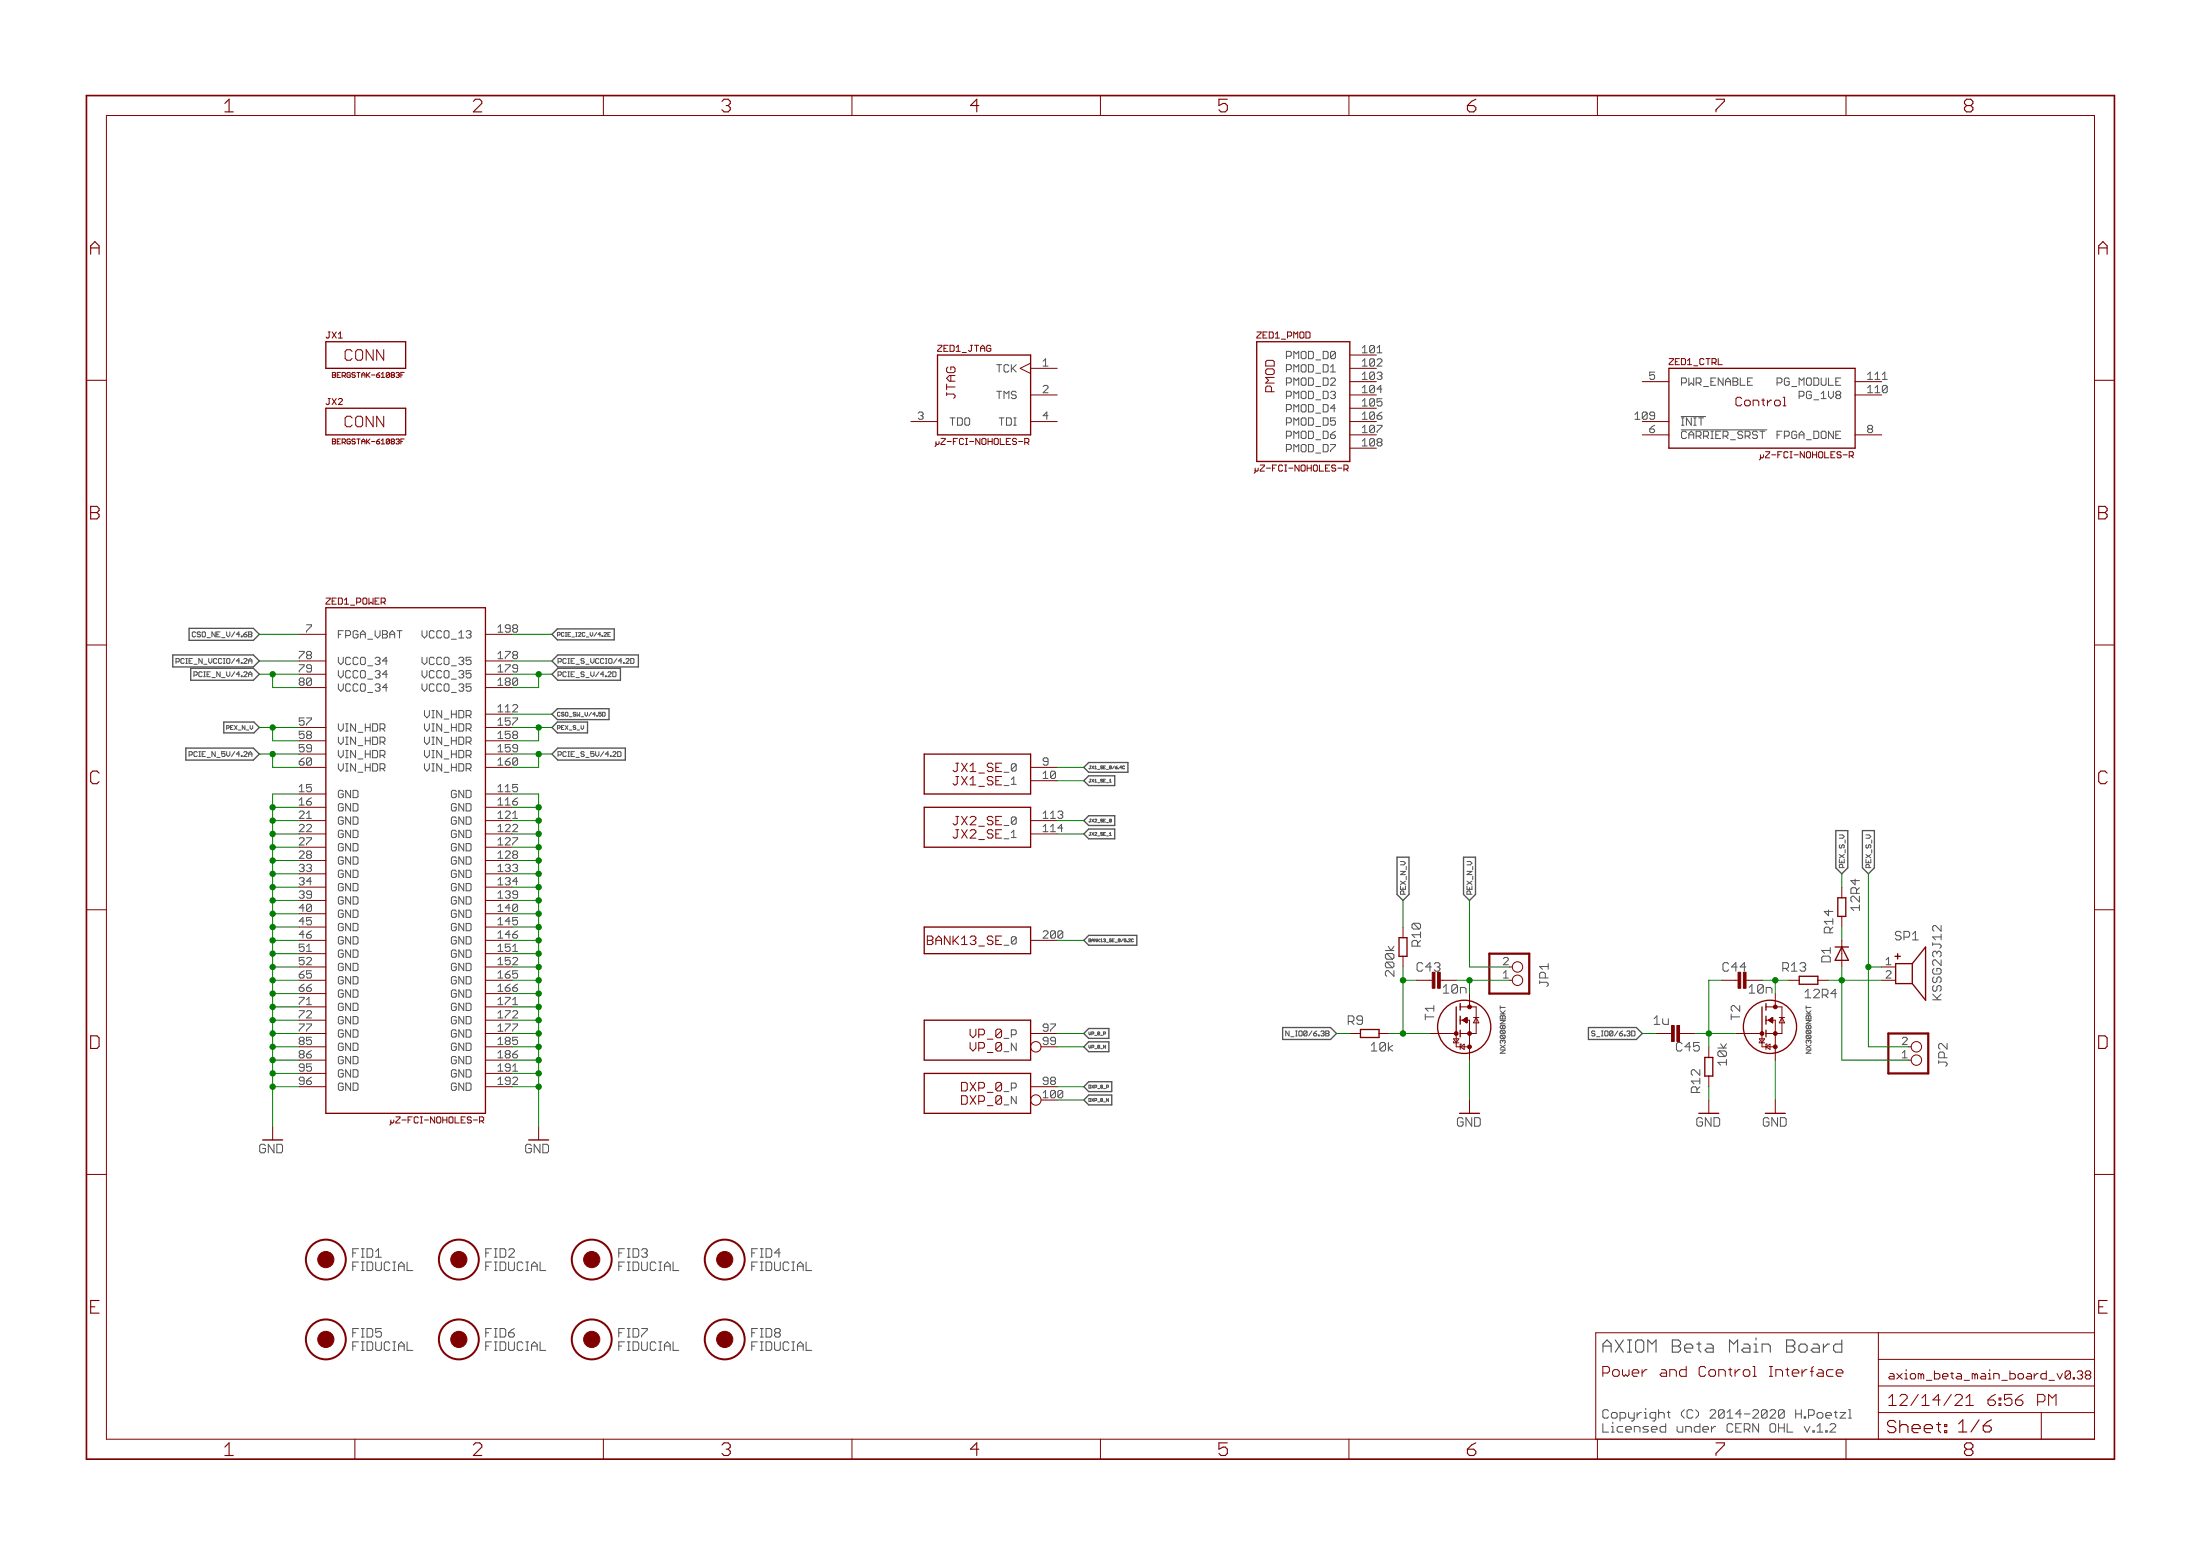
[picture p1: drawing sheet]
<svg xmlns="http://www.w3.org/2000/svg" width="420mm" height="297mm" viewBox="0 0 420 297" stroke-linecap="round" stroke-linejoin="round" font-family="sans-serif">
<g fill="none" stroke="#505050" stroke-width=".19">
<path d="M245.7 73.1h.7M245.7 75.6h.7M245.7 78.2h.7M245.7 70.5h.7M245.7 68h.7M246.4 72.2h-.7v1.4M246.4 74.7h-.7v1.4M246.4 67.1h-.7v1.4M246.4 69.6h-.7v1.4M246.4 77.2h-.7v1.4M246.4 79.8h-.7v1.4M321.1 79.5h4.7"/>
<path d="M333.8 72.2h.9M333.8 73.6h.9M339.4 73.1h.7M340.1 72.2h-.7v1.4M343.6 75.6h.7M344.3 74.7h-.7v1.4M245.7 85.8h.7M245.7 83.2h.7M245.7 80.7h.7M246.4 82.3h-.7v1.4M246.4 84.9h-.7v1.4M321.1 82.1h16.3"/>
<path d="M339.4 83h.5M340.3 82.3h-.9v1.4M37.2 120.6l-.5 .2v.6l.2 .2h.3M43.3 139h.3M43.6 138.5h-.3v.8M80.6 120.4v.9l.5 .5M80.6 125.5v.9l.5 .5M80.6 128v.9l.5 .5M80.6 130.6v.9l.5 .5M36.1 144.1h.5M36.6 143.5h-.5v.9M211.9 149.3h.4"/>
<path d="M211.9 159.5h.4M212.2 156.4l.1 .1M212.3 156.5l-.1 .4M212.3 156.5l-.4 .3M214.7 146.2l.1 .1M214.8 146.7l-.1 .1M216.2 179.2l.3 .1M216.5 179.7l-.3 .1M370.7 176.7v1.1l-1.1-1.1h-.2l-.3 .3M272.2 194.1h1.6M272.2 193.6v1.1M273.8 192.5h-1.6l.6 .5"/>
<path d="M273.8 192v1M286.5 199.5l1 .6M286.5 192v.6M286.5 194l.2-.1 .3 .1 .3-.1 .2 .1v.5h-1zM286.5 194.8h1l-1 .7h1M286.5 193.6h1M286.5 193l.6 .6M286.5 192.3h1M286.7 196.7l-.2 .1v.4l.2 .1h.6M286.7 197.6l-.2 .2v.3l.2 .1h.6M286.7 196.7h.6l.2 .1v.4l-.2 .1M286.7 197.6h.6l.2 .2v.3l-.2 .1"/>
<path d="M286.7 197.6l.6 .6M286.7 196.7l.6 .6M287 198.7l-.2-.1-.3 .1v.3l.2 .2M287 195.9l-.2-.2-.3 .2v.3l.2 .2 .3-.2M287 198.7l.1-.1 .4 .1v.3l-.2 .2M287 194v.5M287 195.9v.3M287 198.7v.2M287 195.9l.1-.2 .4 .2v.3l-.2 .2-.3-.2M287.5 199.5l-1 .6M287.5 193l-.5 .4M330.6 194.1h1.7"/>
<path d="M330.6 193.6v1.1M332.3 192v1l-1.1-1h-.3l-.3 .2v.6l.3 .2M344.9 194.8h1l-1 .7h1M344.9 194l.2-.1 .3 .1 .3-.1 .2 .1v.5h-1zM344.9 193.6h1M344.9 192.3h1M344.9 199.5l1 .6M344.9 192v.6M344.9 193l.7 .6M345.1 197.6l-.2 .2v.3l.2 .1h.6M345.1 197.6h.6l.2 .2v.3l-.2 .1M345.1 196.7l-.2 .5 .2 .1h.6"/>
<path d="M345.1 196.7h.6l.2 .1v.4l-.2 .1M345.1 197.6l.6 .6M345.1 196.7l.6 .6M345.4 198.7l-.2-.1-.3 .1v.3l.2 .2M345.4 198.7l.2-.1 .3 .1v.3l-.2 .2M345.4 195.9l-.2-.2-.3 .2 .2 .5 .3-.2M345.4 195.9l.2-.2 .3 .2-.2 .5-.3-.2M345.4 194v.5M345.4 195.9v.3M345.4 198.7v.2M345.9 199.5l-1 .6M345.9 193l-.5 .4"/>
<path d="M286.5 200.4h1l-1 .7h1M344.9 200.4h1l-1 .7h1M350.6 272v.3l-1.1 1.1h1.1"/>
</g>
<g fill="none" stroke="#505050" stroke-width=".25">
<path d="M36.1 120h12.3l1.1 1.1-1.1 1.1h-12.3zM33 125h15.4l1.1 1.2-1.1 1.1h-15.4zM36.4 127.6h12l1.1 1.1-1.1 1.2h-12zM42.7 137.8h5.8l1 1.1-1 1h-5.8zM105.4 121.1l1-1h10.9v2.1h-10.9zM106.4 135.3h9.9v2.1h-9.9l-1-1.1zM106.4 137.8h5.8v2.1h-5.8l-1-1zM106.5 127.6h12v2.3h-12l-1.1-1.2zM106.5 125h15.4v2.3h-15.4l-1.1-1.1zM35.5 142.8h12.9l1.1 1.2-1.1 1.1h-12.9zM106.5 142.8h12.9v2.3h-12.9l-1.1-1.1zM207.9 145.6h7.5v1.8h-7.5l-.9-.9z"/>
<path d="M207.9 148.1h5v1.9h-5l-.9-1zM207.9 155.7h5v1.9h-5l-.9-.9zM207.9 158.3h5v1.8h-5l-.9-.9zM350.6 158.6h2.3v7.1l-1.2 1.1-1.1-1.1zM355.7 158.6h2.3v7.1l-1.2 1.1-1.1-1.1zM207.9 178.6h9.2v1.8h-9.2l-.9-.9zM266.8 163.6h2.3v7.2l-1.2 1.1-1.1-1.1zM279.5 163.6h2.3v7.2l-1.2 1.1-1.1-1.1zM207.9 196.3h3.9v1.9h-3.9l-.9-.9zM207.9 198.9h3.9v1.9h-3.9l-.9-1zM245 196.2h9.1l1.1 1.1-1.1 1.1h-9.1zM303.4 196.2h9.1l1.1 1.1-1.1 1.1h-9.1z"/>
<path d="M207.9 206.5h4.4v1.9h-4.4l-.9-.9zM207.9 209h4.4v1.9h-4.4l-.9-.9z"/>
</g>
<g fill="none" stroke="#800000" stroke-width=".25">
<path d="M62.2 65.2h15.3v5.1h-15.3zM62.2 77.9h15.3v5.1h-15.3zM179 67.8h17.8v15.2h-17.8zM240 65.2h17.8v22.9h-17.8zM318.7 70.3h35.6v15.3h-35.6zM62.2 116h30.5v96.5h-30.5zM176.5 154.1h20.3v7.6h-20.3zM176.5 144h20.3v7.6h-20.3zM176.5 177h20.3v5.1h-20.3zM267.2 179h1.5v3.6h-1.5zM351 171.4h1.5v3.5h-1.5zM176.5 194.8h20.3v7.6h-20.3z"/>
<path d="M259.8 196.5h3.6v1.6h-3.6zM278.1 192.2v5.1M278.9 191.6v1.2M278.9 194v1.5M278.9 196.7v1.2M336.5 192.2v5.1M337.3 191.6v1.2M337.3 194v1.5M337.3 196.7v1.2M343.6 186.4h3.6v1.5h-3.6zM350.5 180.8h2.5M351.7 180.8l1.3 2.5h-2.5z"/>
<path d="M361.9 182.6h1M362.4 182.1v1M365.2 184h-3.2v3.8h3.2M365.2 184v3.8M365.2 184l2.5-3.2v10.1l-2.5-3.1M176.5 204.9h20.3v7.6h-20.3zM325.6 201.9h1.5v3.5h-1.5z"/>
<circle cx="279.6" cy="196" r="5.1"/>
<circle cx="338" cy="196" r="5.1"/>
</g>
<g fill="none" stroke="#800000" stroke-width=".19">
<path d="M67.8 18.2v3.9M115.2 18.2v3.9M162.7 18.2v3.9M210.2 18.2v3.9M257.6 18.2v3.9M305.1 18.2v3.9M352.6 18.2v3.9M20.3 22.1h379.7v252.6h-379.7zM16.5 72.6h3.8M63.5 71.1h.4l.2 .2-.2 .3 .2 .3-.2 .2h-.4zM63.5 71.6h.4M196.8 75.4h5.1"/>
<path d="M196.8 69.3l-2 1 2 1M196.8 70.3h5.1M257.8 72.9h5.1M257.8 75.4h5.1M257.8 70.3h5.1M257.8 77.9h5.1M257.8 67.8h5.1M313.6 72.9h5.1M354.3 72.9h5.1M354.3 75.4h5.1M400 72.6h3.8M63.5 83.8h.4l.2 .2-.2 .3 .2 .3-.2 .2h-.4z"/>
<path d="M63.5 84.3h.4M174 80.5h5M178.8 84.3v.7l-.2 .3M178.8 84.7l.4 .2M196.8 80.5h5.1M239.7 89.4v.7l-.2 .2M239.7 89.7l.4 .2M257.8 83h5.1M257.8 80.5h5.1M257.8 85.6h5.1M313.6 83h5.1M313.6 80.5h5.1"/>
<path d="M336.2 86.8v.8l-.2 .2M336.2 87.2l.4 .2M354.3 83h5.1M16.5 123.1h3.8M57.1 126.2h5.1M57.1 128.7h5.1M57.1 131.3h5.1M57.1 121.1h5.1M57.1 138.9h5.1M92.7 126.2h5.1M92.7 128.7h5.1M92.7 131.3h5.1"/>
<path d="M92.7 121.1h5.1M92.7 138.9h5.1M92.7 136.3h5.1M400 123.1h3.8M57.1 151.6h5.1M57.1 154.1h5.1M57.1 156.7h5.1M57.1 159.2h5.1M57.1 141.4h5.1M57.1 144h5.1M57.1 146.5h5.1M92.7 151.6h5.1"/>
<path d="M92.7 154.1h5.1M92.7 156.7h5.1M92.7 159.2h5.1M92.7 141.4h5.1M92.7 144h5.1M92.7 146.5h5.1M196.8 156.7h5.1M196.8 159.2h5.1M196.8 146.5h5.1M196.8 149h5.1M16.5 173.7h3.8M57.1 161.7h5.1"/>
<path d="M57.1 164.3h5.1M57.1 166.8h5.1M57.1 169.4h5.1M57.1 171.9h5.1M57.1 174.4h5.1M57.1 177h5.1M57.1 179.5h5.1M92.7 161.7h5.1M92.7 164.3h5.1M92.7 166.8h5.1M92.7 169.4h5.1M92.7 171.9h5.1"/>
<path d="M92.7 174.4h5.1M92.7 177h5.1M92.7 179.5h5.1M177.1 179.5h.8M177.9 178.7h-.8v1.6h.8M196.8 179.5h5.1M267.9 177v2M351.7 169.4v2M351.7 174.9v2.1M351.7 179.5v5.1M400 173.7h3.8M57.1 182.1h5.1"/>
<path d="M57.1 184.6h5.1M57.1 187.1h5.1M57.1 189.7h5.1M57.1 192.2h5.1M57.1 194.8h5.1M57.1 197.3h5.1M57.1 199.8h5.1M92.7 182.1h5.1M92.7 184.6h5.1M92.7 187.1h5.1M92.7 189.7h5.1M92.7 192.2h5.1"/>
<path d="M92.7 194.8h5.1M92.7 197.3h5.1M92.7 199.8h5.1M196.8 197.3h5.1M257.8 197.3h2M263.4 197.3h2M267.9 182.6v2M270.5 187.1h3M273 197.3h5.1v2.5h2.5M277.6 198.8v.3h1M277.6 198.3h1l-.5 .8zM278.9 192.2h3v5.1h-3"/>
<path d="M278.9 194.8h1.7v7.6M278.9 199.8l.7-.5v1zM279.1 199.3h-.2v1M279.4 194.8l.7-.6v1.1zM279.4 194.7h.7M279.4 194.8h.7M279.5 194.7h.6M279.5 194.8h.6M279.5 194.6h.6M279.6 194.9h.5M279.6 194.6h.5M279.7 195h.4"/>
<path d="M279.7 194.5h.4M279.8 195h.3M279.8 194.5h.3M279.8 195.1h.3M279.8 194.4h.3M279.9 195.1h.2M279.9 194.4h.2M280 194.3h.1M280 195.2h.1M280.1 194.3h.1M280.1 195.2h.1M280.1 194.2h.1"/>
<path d="M280.6 189.7v2.5M281.4 194.2h1M281.9 194.2l.5 1.1h-1zM316.2 197.3h3M320.8 197.3h3M326.3 199.8v2.1M328.9 187.1h3M331.4 197.3h5.1v2.5h2.5M336 198.8v.3h1M336 198.3h1l-.5 .8zM337.3 192.2h3v5.1h-3M337.3 194.8h1.7v7.6"/>
<path d="M337.3 199.8l.7-.5v1zM337.5 199.3h-.2v1M337.8 194.8l.7-.6v1.1zM337.8 194.8h.7M337.8 194.7h.7M337.9 194.8h.6M337.9 194.7h.6M338 194.9h.5M338 194.6h.5M338.1 194.5h.4M338.1 195h.4M338.2 194.5h.3"/>
<path d="M338.2 195h.3M338.2 194.4h.3M338.3 195.1h.2M338.3 194.4h.2M338.4 195.2h.1M338.4 194.3h.1M338.5 195.2h.1M338.5 194.3h.1M338.5 194.2h.1M339 189.7v2.5M339.8 194.2h1M340.3 194.2l.5 1.1h-1z"/>
<path d="M341.6 187.1h2M347.2 187.1h2M359.4 184.6h2.5M359.4 187.1h2.5M52.1 215.1v2.5M57.1 202.4h5.1M57.1 204.9h5.1M57.1 207.5h5.1M74.6 213.8v.8l-.2 .2M74.6 214.2l.4 .2M92.7 202.4h5.1M92.7 204.9h5.1"/>
<path d="M92.7 207.5h5.1M102.9 215.1v2.5M196.8 207.5h5.1M280.6 210v2.5M326.3 205.4v2.1M326.3 210v2.5M339 210v2.5M16.5 224.2h3.8M400 224.2h3.8M358.7 254.4v20.3M358.7 259.5h41.3M400 254.4h-95.2v20.3"/>
<path d="M67.8 274.7v3.9M115.2 274.7v3.9M162.7 274.7v3.9M210.2 274.7v3.9M257.6 274.7v3.9M305.1 274.7v3.9M352.6 274.7v3.9M358.7 269.7h41.3M358.7 264.6h41.3M389.8 269.7v5"/>
<circle cx="197.8" cy="199.8" r=".99"/>
<circle cx="289.8" cy="187.1" r=".99"/>
<circle cx="289.8" cy="184.6" r=".99"/>
<circle cx="366" cy="199.8" r=".99"/>
<circle cx="197.8" cy="210" r=".99"/>
<circle cx="366" cy="202.4" r=".99"/>
</g>
<path d="M16.5 18.2h387.3v260.4h-387.3z" fill="none" stroke="#800000" stroke-width=".32"/>
<path d="M284.4 182.1h7.7v7.6h-7.7zM360.6 197.3h7.7v7.6h-7.7z" fill="none" stroke="#800000" stroke-width=".42"/>
<g fill="#800000" stroke="#800000" stroke-width=".19">
<circle cx="280.6" cy="197.3" r=".36"/>
<circle cx="280.6" cy="192.2" r=".36"/>
<circle cx="280.6" cy="199.8" r=".36"/>
<circle cx="278.1" cy="197.3" r=".36"/>
<circle cx="339" cy="197.3" r=".36"/>
<circle cx="339" cy="192.2" r=".36"/>
<circle cx="339" cy="199.8" r=".36"/>
<circle cx="336.5" cy="197.3" r=".36"/>
<circle cx="62.2" cy="240.5" r="1.55"/>
<circle cx="87.6" cy="240.5" r="1.55"/>
<circle cx="113" cy="240.5" r="1.55"/>
<circle cx="138.4" cy="240.5" r="1.55"/>
<circle cx="62.2" cy="255.7" r="1.55"/>
<circle cx="87.6" cy="255.7" r="1.55"/>
<circle cx="113" cy="255.7" r="1.55"/>
<circle cx="138.4" cy="255.7" r="1.55"/>
</g>
<g fill="#800000" stroke="#800000" stroke-width=".19">
<path d="M319.2 195.8h.5v3h-.5z"/>
<path d="M320.3 195.8h.5v3h-.5z"/>
<path d="M274.6 185.6h.5v3.1h-.5z"/>
<path d="M273.5 185.6h.5v3.1h-.5z"/>
<path d="M333 185.6h.5v3.1h-.5z"/>
<path d="M331.9 185.6h.5v3.1h-.5z"/>
</g>
<g fill="none" stroke="#800000" stroke-width=".38">
<circle cx="62.2" cy="255.7" r="3.8"/>
<circle cx="62.2" cy="240.5" r="3.8"/>
<circle cx="87.6" cy="255.7" r="3.8"/>
<circle cx="87.6" cy="240.5" r="3.8"/>
<circle cx="113" cy="240.5" r="3.8"/>
<circle cx="113" cy="255.7" r="3.8"/>
<circle cx="138.4" cy="240.5" r="3.8"/>
<circle cx="138.4" cy="255.7" r="3.8"/>
</g>
<g fill="none" stroke="#008000" stroke-width=".19">
<path d="M49.5 121.1h7.6M49.5 128.7h7.6M49.5 138.9h7.6M49.5 126.2h7.6M52.1 128.7v2.6h5M52.1 138.9v2.5h5M97.8 121.1h7.6M97.8 136.3h7.6M97.8 128.7h7.6M97.8 138.9h7.6M97.8 126.2h7.6M102.9 128.7v2.6h-5.1"/>
<path d="M102.9 138.9v2.5h-5.1M49.5 144h7.6M52.1 144v2.5h5M52.1 154.1h5M52.1 156.7h5M52.1 159.2h5M57.1 151.6h-5v63.5M97.8 151.6h5.1v63.5M97.8 154.1h5.1M97.8 156.7h5.1M97.8 159.2h5.1M97.8 144h7.6"/>
<path d="M102.9 144v2.5h-5.1M201.9 156.7h5.1M201.9 159.2h5.1M201.9 146.5h5.1M201.9 149h5.1M52.1 161.7h5M52.1 164.3h5M52.1 166.8h5M52.1 169.4h5M52.1 171.9h5M52.1 174.4h5M52.1 177h5"/>
<path d="M52.1 179.5h5M97.8 161.7h5.1M97.8 164.3h5.1M97.8 166.8h5.1M97.8 169.4h5.1M97.8 171.9h5.1M97.8 174.4h5.1M97.8 177h5.1M97.8 179.5h5.1M201.9 179.5h5.1M267.9 171.9v5.1M280.6 171.9v12.7h7.6"/>
<path d="M351.7 166.8v2.6M351.7 177v2.5M356.8 166.8v33h7.6M52.1 182.1h5M52.1 184.6h5M52.1 187.1h5M52.1 189.7h5M52.1 192.2h5M52.1 194.8h5M52.1 197.3h5M52.1 199.8h5M97.8 182.1h5.1"/>
<path d="M97.8 184.6h5.1M97.8 187.1h5.1M97.8 189.7h5.1M97.8 192.2h5.1M97.8 194.8h5.1M97.8 197.3h5.1M97.8 199.8h5.1M201.9 197.3h5.1M201.9 199.8h5.1M255.2 197.3h2.6M265.4 197.3h7.6M267.9 187.1h2.6"/>
<path d="M267.9 184.6v12.7M280.6 187.1h7.6M313.6 197.3h2.6M323.8 197.3h7.6M328.9 187.1h-2.6v12.7M339 187.1h2.6M349.2 187.1h10.2M351.7 184.6v17.8h12.7M356.8 184.6h2.6M52.1 202.4h5M52.1 204.9h5M52.1 207.5h5"/>
<path d="M97.8 202.4h5.1M97.8 204.9h5.1M97.8 207.5h5.1M201.9 207.5h5.1M201.9 210h5.1M280.6 202.4v7.6M326.3 207.5v2.5M339 202.4v7.6"/>
</g>
<g fill="#008000" stroke="#008000" stroke-width=".19">
<circle cx="52.1" cy="154.1" r=".51"/>
<circle cx="52.1" cy="156.7" r=".51"/>
<circle cx="52.1" cy="159.2" r=".51"/>
<circle cx="52.1" cy="161.7" r=".51"/>
<circle cx="52.1" cy="164.3" r=".51"/>
<circle cx="52.1" cy="166.8" r=".51"/>
<circle cx="52.1" cy="169.4" r=".51"/>
<circle cx="52.1" cy="171.9" r=".51"/>
<circle cx="52.1" cy="174.4" r=".51"/>
<circle cx="52.1" cy="177" r=".51"/>
<circle cx="52.1" cy="179.5" r=".51"/>
<circle cx="52.1" cy="182.1" r=".51"/>
<circle cx="52.1" cy="184.6" r=".51"/>
<circle cx="52.1" cy="187.1" r=".51"/>
<circle cx="52.1" cy="189.7" r=".51"/>
<circle cx="52.1" cy="192.2" r=".51"/>
<circle cx="52.1" cy="194.8" r=".51"/>
<circle cx="52.1" cy="197.3" r=".51"/>
<circle cx="52.1" cy="199.8" r=".51"/>
<circle cx="52.1" cy="202.4" r=".51"/>
<circle cx="52.1" cy="204.9" r=".51"/>
<circle cx="52.1" cy="207.5" r=".51"/>
<circle cx="102.9" cy="154.1" r=".51"/>
<circle cx="102.9" cy="156.7" r=".51"/>
<circle cx="102.9" cy="159.2" r=".51"/>
<circle cx="102.9" cy="161.7" r=".51"/>
<circle cx="102.9" cy="164.3" r=".51"/>
<circle cx="102.9" cy="166.8" r=".51"/>
<circle cx="102.9" cy="169.4" r=".51"/>
<circle cx="102.9" cy="171.9" r=".51"/>
<circle cx="102.9" cy="174.4" r=".51"/>
<circle cx="102.9" cy="177" r=".51"/>
<circle cx="102.9" cy="179.5" r=".51"/>
<circle cx="102.9" cy="182.1" r=".51"/>
<circle cx="102.9" cy="184.6" r=".51"/>
<circle cx="102.9" cy="187.1" r=".51"/>
<circle cx="102.9" cy="189.7" r=".51"/>
<circle cx="102.9" cy="192.2" r=".51"/>
<circle cx="102.9" cy="194.8" r=".51"/>
<circle cx="102.9" cy="197.3" r=".51"/>
<circle cx="102.9" cy="199.8" r=".51"/>
<circle cx="102.9" cy="202.4" r=".51"/>
<circle cx="102.9" cy="204.9" r=".51"/>
<circle cx="102.9" cy="207.5" r=".51"/>
<circle cx="52.1" cy="128.7" r=".51"/>
<circle cx="102.9" cy="128.7" r=".51"/>
<circle cx="52.1" cy="144" r=".51"/>
<circle cx="102.9" cy="144" r=".51"/>
<circle cx="102.9" cy="138.9" r=".51"/>
<circle cx="356.8" cy="184.6" r=".51"/>
<circle cx="52.1" cy="138.9" r=".51"/>
<circle cx="280.6" cy="187.1" r=".51"/>
<circle cx="351.7" cy="187.1" r=".51"/>
<circle cx="339" cy="187.1" r=".51"/>
<circle cx="267.9" cy="197.3" r=".51"/>
<circle cx="267.9" cy="187.1" r=".51"/>
<circle cx="326.3" cy="197.3" r=".51"/>
</g>
<g font-size="3.7" fill="#800000">
<text x="42.9" y="21.4">1</text>
<text x="90.4" y="21.4">2</text>
<text x="137.9" y="21.4">3</text>
<text x="185.3" y="21.4">4</text>
<text x="232.8" y="21.4">5</text>
<text x="280.3" y="21.4">6</text>
<text x="327.7" y="21.4">7</text>
<text x="375.2" y="21.4">8</text>
<text x="17.3" y="48.6">A</text>
<text x="400.8" y="48.6">A</text>
<text x="17.3" y="99.2">B</text>
<text x="400.8" y="99.2">B</text>
<text x="17.3" y="149.7">C</text>
<text x="400.8" y="149.7">C</text>
<text x="17.3" y="200.2">D</text>
<text x="400.8" y="200.2">D</text>
<text x="17.3" y="250.8">E</text>
<text x="400.8" y="250.8">E</text>
<text x="42.9" y="277.9">1</text>
<text x="90.4" y="277.9">2</text>
<text x="137.9" y="277.9">3</text>
<text x="185.3" y="277.9">4</text>
<text x="232.8" y="277.9">5</text>
<text x="280.3" y="277.9">6</text>
<text x="327.7" y="277.9">7</text>
<text x="375.2" y="277.9">8</text>
</g>
<text font-size="3.6" fill="#505050" x="306" y="258.2">AXIOM Beta Main Board</text>
<text font-size="3.6" fill="#800000" x="360.4" y="273.6">Sheet: 1/6</text>
<g font-size="3.2" fill="#800000">
<text x="360.6" y="268.4">12/14/21</text>
<text x="378.2" y="268.4">6:56 PM</text>
</g>
<g font-size="3.1" fill="#800000">
<text x="66.2" y="68.8">CONN</text>
<text x="66.2" y="81.5">CONN</text>
</g>
<text font-size="2.9" fill="#800000" x="306" y="262.8">Power and Control Interface</text>
<g font-size="2.5" fill="#800000">
<text x="182.5" y="75.9" transform="rotate(-90 182.5 75.9)">JTAG</text>
<text x="243.4" y="74.6" transform="rotate(-90 243.4 74.6)">PMOD</text>
<text x="331.3" y="77.5">Control</text>
<text x="182.7" y="147.4">JX1_SE</text>
<text x="182.7" y="149.9">JX1_SE</text>
<text x="182.7" y="157.5">JX2_SE</text>
<text x="182.7" y="160.1">JX2_SE</text>
<text x="178.2" y="180.4">BANK13_SE</text>
<text x="185.7" y="198.2">VP_0</text>
<text x="185.7" y="200.7">VP_0</text>
<text x="184.2" y="208.3">DXP_0</text>
<text x="184.2" y="210.9">DXP_0</text>
<text x="278.7" y="215.1">GND</text>
<text x="324.4" y="215.1">GND</text>
<text x="337.1" y="215.1">GND</text>
<text x="49.5" y="220.1">GND</text>
<text x="100.3" y="220.1">GND</text>
</g>
<g font-size="2.5" fill="#505050">
<text x="355.2" y="173.6" transform="rotate(-90 355.2 173.6)">12R4</text>
<text x="350.1" y="178" transform="rotate(-90 350.1 178)">R14</text>
<text x="361.9" y="179.5">SP1</text>
<text x="270.8" y="185.5">C43</text>
<text x="271.4" y="180.5" transform="rotate(-90 271.4 180.5)">R10</text>
<text x="329.2" y="185.5">C44</text>
<text x="340.6" y="185.5">R13</text>
<text x="349.6" y="183.6" transform="rotate(-90 349.6 183.6)">D1</text>
<text x="266.3" y="186.3" transform="rotate(-90 266.3 186.3)">200k</text>
<text x="295.8" y="188.4" transform="rotate(-90 295.8 188.4)">JP1</text>
<text x="344.9" y="190.6">12R4</text>
<text x="370.8" y="190.9" transform="rotate(-90 370.8 190.9)">KSSG23J12</text>
<text x="257.5" y="195.6">R9</text>
<text x="316" y="195.6">1u</text>
<text x="261.9" y="200.7">10k</text>
<text x="320.3" y="200.7">C45</text>
<text x="329.8" y="203.3" transform="rotate(-90 329.8 203.3)">10k</text>
<text x="371.9" y="203.6" transform="rotate(-90 371.9 203.6)">JP2</text>
<text x="324.7" y="208.4" transform="rotate(-90 324.7 208.4)">R12</text>
<text x="67.3" y="242.6">FIDUCIAL</text>
<text x="67.3" y="240.1">FID1</text>
<text x="92.7" y="242.6">FIDUCIAL</text>
<text x="92.7" y="240.1">FID2</text>
<text x="118.1" y="242.6">FIDUCIAL</text>
<text x="118.1" y="240.1">FID3</text>
<text x="143.5" y="242.6">FIDUCIAL</text>
<text x="143.5" y="240.1">FID4</text>
<text x="67.3" y="257.9">FIDUCIAL</text>
<text x="67.3" y="255.3">FID5</text>
<text x="92.7" y="257.9">FIDUCIAL</text>
<text x="92.7" y="255.3">FID6</text>
<text x="118.1" y="257.9">FIDUCIAL</text>
<text x="118.1" y="255.3">FID7</text>
<text x="143.5" y="257.9">FIDUCIAL</text>
<text x="143.5" y="255.3">FID8</text>
<text x="306" y="270.8">Copyright (C) 2014-2020 H.Poetzl</text>
<text x="306" y="273.5">Licensed under CERN OHL v.1.2</text>
</g>
<g font-size="2.5" fill="#008000">
<text x="275.6" y="189.7">10n</text>
<text x="334" y="189.7">10n</text>
</g>
<text font-size="2.3" fill="#800000" x="360.6" y="263.3">axiom_beta_main_board_v0.38</text>
<g font-size="2.1" fill="#505050">
<text x="190.6" y="71.1">TCK</text>
<text x="199.2" y="70">1</text>
<text x="246.4" y="71.1">PMOD_D1</text>
<text x="246.4" y="68.5">PMOD_D0</text>
<text x="260.1" y="70">102</text>
<text x="260.1" y="67.4">101</text>
<text x="190.6" y="76.2">TMS</text>
<text x="199.2" y="75">2</text>
<text x="246.4" y="76.2">PMOD_D3</text>
<text x="246.4" y="73.6">PMOD_D2</text>
<text x="260.1" y="77.6">105</text>
<text x="260.1" y="75">104</text>
<text x="260.1" y="72.5">103</text>
<text x="315.1" y="72.5">5</text>
<text x="321.1" y="73.6">PWR_ENABLE</text>
<text x="340.3" y="73.6">PG_MODULE</text>
<text x="344.2" y="76.2">PG_1V8</text>
<text x="356.6" y="72.5">111</text>
<text x="356.6" y="75">110</text>
<text x="175.4" y="80.1">3</text>
<text x="181.4" y="81.2">TDO</text>
<text x="190.6" y="81.2">TDI</text>
<text x="199.2" y="80.1">4</text>
<text x="246.4" y="83.8">PMOD_D6</text>
<text x="246.4" y="81.2">PMOD_D5</text>
<text x="246.4" y="78.7">PMOD_D4</text>
<text x="260.1" y="82.7">107</text>
<text x="260.1" y="80.1">106</text>
<text x="312.5" y="80.1">109</text>
<text x="315.1" y="82.7">6</text>
<text x="321.1" y="83.8">CARRIER_SRST</text>
<text x="321.1" y="81.2">INIT</text>
<text x="340.3" y="83.8">FPGA_DONE</text>
<text x="356.6" y="82.7">8</text>
<text x="246.4" y="86.3">PMOD_D7</text>
<text x="260.1" y="85.2">108</text>
<text x="57.3" y="125.8">78</text>
<text x="58.6" y="120.7">7</text>
<text x="64.6" y="121.9">FPGA_VBAT</text>
<text x="81.3" y="121.9">VCCO_13</text>
<text x="95" y="125.8">178</text>
<text x="95" y="120.7">198</text>
<text x="57.3" y="130.9">80</text>
<text x="57.3" y="128.4">79</text>
<text x="64.6" y="129.5">VCCO_34</text>
<text x="64.6" y="126.9">VCCO_34</text>
<text x="81.3" y="126.9">VCCO_35</text>
<text x="81.3" y="129.5">VCCO_35</text>
<text x="95" y="128.4">179</text>
<text x="95" y="130.9">180</text>
<text x="64.6" y="132">VCCO_34</text>
<text x="81.3" y="132">VCCO_35</text>
<text x="81.3" y="137.1">VIN_HDR</text>
<text x="95" y="136">112</text>
<text x="57.3" y="143.6">59</text>
<text x="57.3" y="141.1">58</text>
<text x="57.3" y="138.5">57</text>
<text x="64.6" y="142.2">VIN_HDR</text>
<text x="64.6" y="139.6">VIN_HDR</text>
<text x="81.3" y="139.6">VIN_HDR</text>
<text x="81.3" y="142.2">VIN_HDR</text>
<text x="95" y="138.5">157</text>
<text x="95" y="141.1">158</text>
<text x="95" y="143.6">159</text>
<text x="57.3" y="146.1">60</text>
<text x="64.6" y="147.3">VIN_HDR</text>
<text x="64.6" y="144.7">VIN_HDR</text>
<text x="81.3" y="144.7">VIN_HDR</text>
<text x="81.3" y="147.3">VIN_HDR</text>
<text x="95" y="146.1">160</text>
<text x="191.9" y="147.3">_0</text>
<text x="191.9" y="149.8">_1</text>
<text x="199.2" y="146.1">9</text>
<text x="199.2" y="148.7">10</text>
<text x="57.3" y="151.2">15</text>
<text x="57.3" y="153.8">16</text>
<text x="64.6" y="152.3">GND</text>
<text x="64.6" y="154.9">GND</text>
<text x="86.5" y="152.3">GND</text>
<text x="86.5" y="154.9">GND</text>
<text x="95" y="151.2">115</text>
<text x="95" y="153.8">116</text>
<text x="57.3" y="156.3">21</text>
<text x="57.3" y="158.8">22</text>
<text x="57.3" y="161.4">27</text>
<text x="64.6" y="157.4">GND</text>
<text x="64.6" y="160">GND</text>
<text x="86.5" y="157.4">GND</text>
<text x="86.5" y="160">GND</text>
<text x="95" y="156.3">121</text>
<text x="95" y="158.8">122</text>
<text x="95" y="161.4">127</text>
<text x="191.9" y="157.4">_0</text>
<text x="191.9" y="160">_1</text>
<text x="199.2" y="156.3">113</text>
<text x="199.2" y="158.8">114</text>
<text x="57.3" y="163.9">28</text>
<text x="57.3" y="166.5">33</text>
<text x="64.6" y="162.5">GND</text>
<text x="64.6" y="165">GND</text>
<text x="64.6" y="167.6">GND</text>
<text x="86.5" y="162.5">GND</text>
<text x="86.5" y="165">GND</text>
<text x="86.5" y="167.6">GND</text>
<text x="95" y="163.9">128</text>
<text x="95" y="166.5">133</text>
<text x="57.3" y="169">34</text>
<text x="57.3" y="171.5">39</text>
<text x="64.6" y="170.1">GND</text>
<text x="64.6" y="172.7">GND</text>
<text x="86.5" y="170.1">GND</text>
<text x="86.5" y="172.7">GND</text>
<text x="95" y="169">134</text>
<text x="95" y="171.5">139</text>
<text x="57.3" y="174.1">40</text>
<text x="57.3" y="176.6">45</text>
<text x="57.3" y="179.2">46</text>
<text x="64.6" y="175.2">GND</text>
<text x="64.6" y="177.7">GND</text>
<text x="86.5" y="175.2">GND</text>
<text x="86.5" y="177.7">GND</text>
<text x="95" y="174.1">140</text>
<text x="95" y="176.6">145</text>
<text x="95" y="179.2">146</text>
<text x="199.2" y="179.2">200</text>
<text x="57.3" y="181.7">51</text>
<text x="57.3" y="184.2">52</text>
<text x="64.6" y="180.3">GND</text>
<text x="64.6" y="182.8">GND</text>
<text x="64.6" y="185.4">GND</text>
<text x="86.5" y="180.3">GND</text>
<text x="86.5" y="182.8">GND</text>
<text x="86.5" y="185.4">GND</text>
<text x="95" y="181.7">151</text>
<text x="95" y="184.2">152</text>
<text x="191.9" y="180.3">_0</text>
<text x="287.2" y="184.2">2</text>
<text x="360.3" y="184.2">1</text>
<text x="57.3" y="186.8">65</text>
<text x="57.3" y="189.3">66</text>
<text x="57.3" y="191.9">71</text>
<text x="64.6" y="187.9">GND</text>
<text x="64.6" y="190.4">GND</text>
<text x="86.5" y="187.9">GND</text>
<text x="86.5" y="190.4">GND</text>
<text x="95" y="186.8">165</text>
<text x="95" y="189.3">166</text>
<text x="95" y="191.9">171</text>
<text x="360.3" y="186.8">2</text>
<text x="57.3" y="194.4">72</text>
<text x="57.3" y="196.9">77</text>
<text x="64.6" y="193">GND</text>
<text x="64.6" y="195.5">GND</text>
<text x="86.5" y="193">GND</text>
<text x="86.5" y="195.5">GND</text>
<text x="95" y="194.4">172</text>
<text x="95" y="196.9">177</text>
<text x="199.2" y="196.9">97</text>
<text x="57.3" y="199.5">85</text>
<text x="57.3" y="202">86</text>
<text x="64.6" y="198">GND</text>
<text x="64.6" y="200.6">GND</text>
<text x="64.6" y="203.1">GND</text>
<text x="86.5" y="198">GND</text>
<text x="86.5" y="200.6">GND</text>
<text x="86.5" y="203.1">GND</text>
<text x="95" y="199.5">185</text>
<text x="95" y="202">186</text>
<text x="363.4" y="199.5">2</text>
<text x="57.3" y="204.6">95</text>
<text x="57.3" y="207.1">96</text>
<text x="64.6" y="205.7">GND</text>
<text x="64.6" y="208.2">GND</text>
<text x="86.5" y="205.7">GND</text>
<text x="86.5" y="208.2">GND</text>
<text x="95" y="204.6">191</text>
<text x="95" y="207.1">192</text>
<text x="199.2" y="207.1">98</text>
</g>
<g font-size="2.1" fill="#800000">
<text x="287.2" y="186.8">1</text>
<text x="191.9" y="200.6">_N</text>
<text x="191.9" y="198">_P</text>
<text x="199.2" y="199.5">99</text>
<text x="363.4" y="202">1</text>
<text x="191.9" y="208.2">_P</text>
<text x="199.2" y="209.6">100</text>
<text x="191.9" y="210.7">_N</text>
</g>
<g font-size="1.8" fill="#800000">
<text x="62.2" y="64.6">JX1</text>
<text x="240" y="64.6">ZED1_PMOD</text>
<text x="179.1" y="67.1">ZED1_JTAG</text>
<text x="318.7" y="69.7">ZED1_CTRL</text>
<text x="62.2" y="77.3">JX2</text>
<text x="179.6" y="84.9">µZ-FCI-NOHOLES-R</text>
<text x="240.5" y="90">µZ-FCI-NOHOLES-R</text>
<text x="337" y="87.5">µZ-FCI-NOHOLES-R</text>
<text x="62.2" y="115.4">ZED1_POWER</text>
<text x="75.4" y="214.4">µZ-FCI-NOHOLES-R</text>
</g>
<g font-size="1.4" fill="#800000">
<text x="64.8" y="72.1">BERGSTAK-61083F</text>
<text x="64.8" y="84.8">BERGSTAK-61083F</text>
</g>
<g font-size="1.4" fill="#505050">
<text x="37.4" y="121.6">CSO_NE_V/4.6B</text>
<text x="34" y="126.7">PCIE_N_VCCIO/4.2A</text>
<text x="37.4" y="129.2">PCIE_N_V/4.2A</text>
<text x="106.5" y="129.2">PCIE_S_V/4.2D</text>
<text x="106.5" y="126.7">PCIE_S_VCCIO/4.2D</text>
<text x="36.5" y="144.5">PCIE_N_5V/4.2A</text>
<text x="106.5" y="144.5">PCIE_S_5V/4.2D</text>
<text x="352.3" y="165.7" transform="rotate(-90 352.3 165.7)">PEX_S_V</text>
<text x="357.3" y="165.7" transform="rotate(-90 357.3 165.7)">PEX_S_V</text>
<text x="268.4" y="170.7" transform="rotate(-90 268.4 170.7)">PEX_N_V</text>
<text x="281.1" y="170.7" transform="rotate(-90 281.1 170.7)">PEX_N_V</text>
<text x="245.6" y="197.8">N_IO0/6.3B</text>
<text x="304" y="197.8">S_IO0/6.3D</text>
</g>
<g font-size="1.1" fill="#505050">
<text x="106.4" y="121.5">PCIE_I2C_V/4.2E</text>
<text x="106.4" y="136.7">CSO_SW_V/4.5D</text>
<text x="43.6" y="139.3">PEX_N_V</text>
<text x="106.4" y="139.3">PEX_S_V</text>
</g>
<g font-size=".8" fill="#505050">
<text x="207.9" y="146.8">JX1_SE_0/6.4C</text>
<text x="207.9" y="149.3">JX1_SE_1</text>
<text x="207.9" y="157">JX2_SE_0</text>
<text x="207.9" y="159.5">JX2_SE_1</text>
<text x="207.9" y="179.8">BANK13_SE_0/5.2C</text>
<text x="207.9" y="197.6">VP_0_P</text>
<text x="207.9" y="200.1">VP_0_N</text>
<text x="207.9" y="207.8">DXP_0_P</text>
<text x="207.9" y="210.3">DXP_0_N</text>
</g>
</svg>
